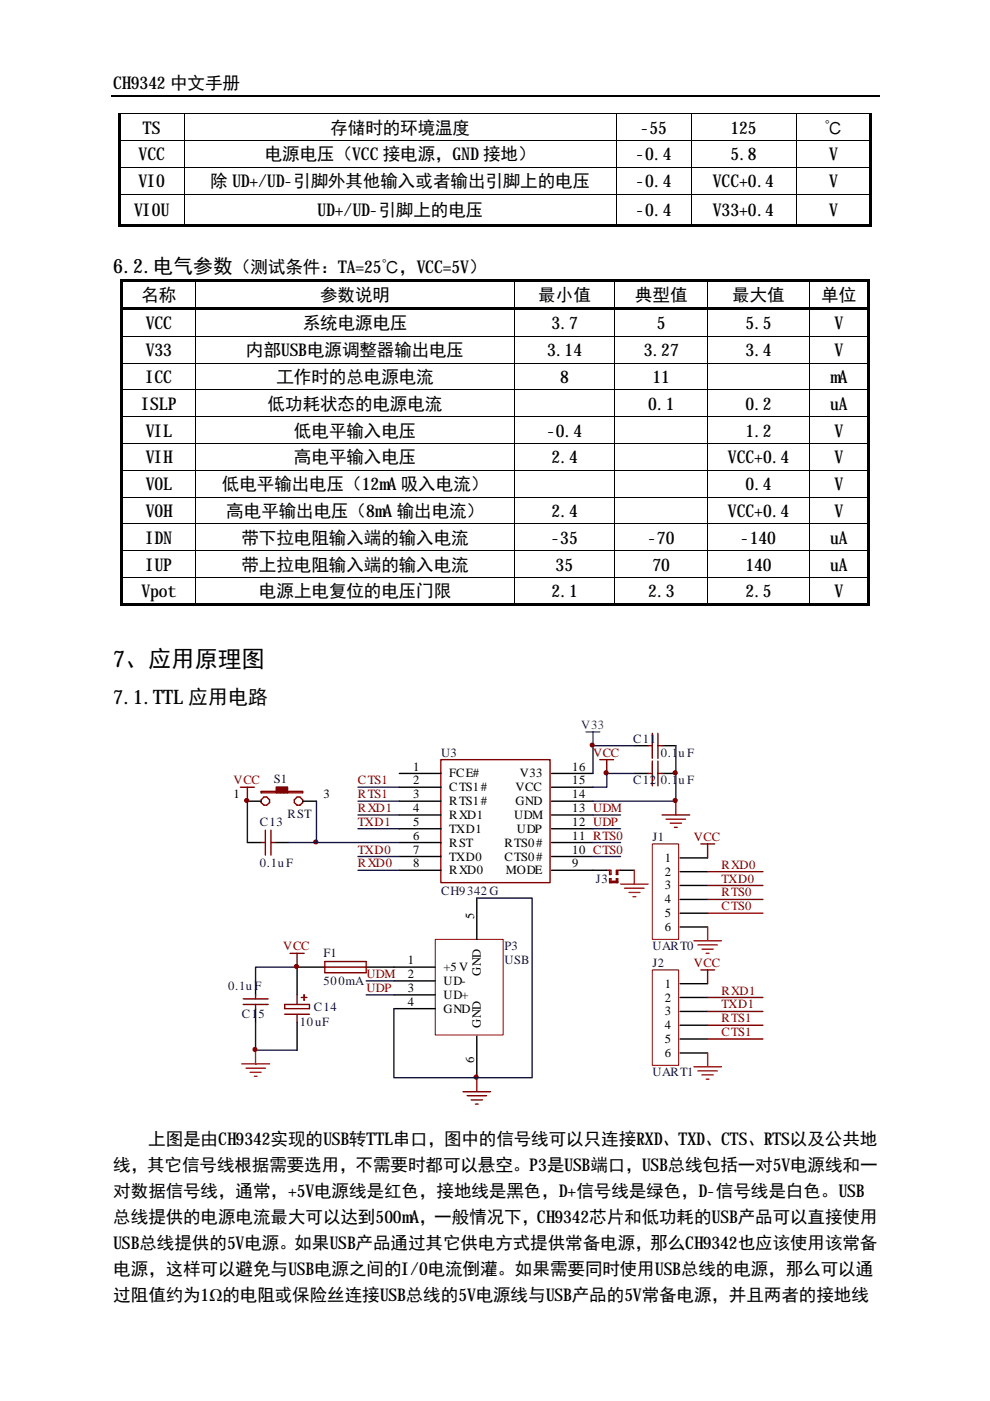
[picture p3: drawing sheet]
<svg xmlns="http://www.w3.org/2000/svg" width="210mm" height="297mm" viewBox="0 0 210 297" stroke-linecap="round" stroke-linejoin="round" font-family="sans-serif">
<path d="M23.5 20.3h163" fill="none" stroke="#000" stroke-width=".25"/>
<g fill="none" stroke="#000" stroke-width=".21">
<path d="M25.1 24.1h13.8M25.6 29.8h13.3M25.6 35.5h13.3M39 24.2v5.5M39 29.9v5.5M39 35.5v5.6M39.1 24.1h91.5M39.1 29.8h91.5M39.1 35.5h91.5M130.7 24.2v5.5M130.7 29.9v5.5M130.7 35.5v5.6"/>
<path d="M130.8 24.1h15.6M130.8 29.8h15.6M130.8 35.5h15.6M146.5 24.2v5.5M146.5 29.9v5.5M146.5 35.5v5.6M146.6 24.1h22.1M146.6 29.8h22.1M146.6 35.5h22.1M168.8 24.2v5.5M168.8 29.9v5.5M168.8 35.5v5.6"/>
<path d="M168.9 24.1h15.5M168.9 29.8h15.5M168.9 35.5h15.5M25.6 41.2h13.3M39 41.3v6.3M39.1 41.2h91.5M41.5 59.7v5.5M109 59.7v5.5M130.4 59.7v5.5M130.7 41.3v6.3M130.8 41.2h15.6M146.5 41.3v6.3"/>
<path d="M146.6 41.2h22.1M150.1 59.7v5.5M168.8 41.3v6.3M168.9 41.2h15.5M171.5 59.7v5.5M26.1 71.3h15.3M26.1 77h15.3M41.5 65.8v5.4M41.5 71.4v5.5M41.5 77.1v5.5M41.6 71.3h67.3M41.6 77h67.3"/>
<path d="M109 65.8v5.4M109 71.4v5.5M109 77.1v5.5M109.1 71.3h21.2M109.1 77h21.2M130.4 65.8v5.4M130.4 71.4v5.5M130.4 77.1v5.5M130.5 71.3h19.5M130.5 77h19.5M150.1 65.8v5.4M150.1 71.4v5.5"/>
<path d="M150.1 77.1v5.5M150.2 71.3h21.2M150.2 77h21.2M171.5 65.8v5.4M171.5 71.4v5.5M171.5 77.1v5.5M171.6 71.3h12.3M171.6 77h12.3M26.1 82.7h15.3M26.1 88.4h15.3M26.1 94.1h15.3M26.1 99.7h15.3"/>
<path d="M41.5 82.7v5.6M41.5 88.5v5.5M41.5 94.1v5.5M41.5 99.8v5.5M41.6 82.7h67.3M41.6 88.4h67.3M41.6 94.1h67.3M41.6 99.7h67.3M109 82.7v5.6M109 88.5v5.5M109 94.1v5.5M109 99.8v5.5"/>
<path d="M109.1 82.7h21.2M109.1 88.4h21.2M109.1 94.1h21.2M109.1 99.7h21.2M130.4 82.7v5.6M130.4 88.5v5.5M130.4 94.1v5.5M130.4 99.8v5.5M130.5 82.7h19.5M130.5 88.4h19.5M130.5 94.1h19.5M130.5 99.7h19.5"/>
<path d="M150.1 82.7v5.6M150.1 88.5v5.5M150.1 94.1v5.5M150.1 99.8v5.5M150.2 82.7h21.2M150.2 88.4h21.2M150.2 94.1h21.2M150.2 99.7h21.2M171.5 82.7v5.6M171.5 88.5v5.5M171.5 94.1v5.5M171.5 99.8v5.5"/>
<path d="M171.6 82.7h12.3M171.6 88.4h12.3M171.6 94.1h12.3M171.6 99.7h12.3M26.1 105.4h15.3M26.1 111.1h15.3M26.1 116.7h15.3M41.5 105.5v5.5M41.5 111.2v5.5M41.5 116.8v5.6M41.6 105.4h67.3M41.6 111.1h67.3"/>
<path d="M41.6 116.7h67.3M109 105.5v5.5M109 111.2v5.5M109 116.8v5.6M109.1 105.4h21.2M109.1 111.1h21.2M109.1 116.7h21.2M130.4 105.5v5.5M130.4 111.2v5.5M130.4 116.8v5.6M130.5 105.4h19.5M130.5 111.1h19.5"/>
<path d="M130.5 116.7h19.5M150.1 105.5v5.5M150.1 111.2v5.5M150.1 116.8v5.6M150.2 105.4h21.2M150.2 111.1h21.2M150.2 116.7h21.2M171.5 105.5v5.5M171.5 111.2v5.5M171.5 116.8v5.6M171.6 105.4h12.3M171.6 111.1h12.3"/>
<path d="M171.6 116.7h12.3M26.1 122.5h15.3M41.5 122.5v5.5M41.6 122.5h67.3M109 122.5v5.5M109.1 122.5h21.2M130.4 122.5v5.5M130.5 122.5h19.5M150.1 122.5v5.5M150.2 122.5h21.2M171.5 122.5v5.5M171.6 122.5h12.3"/>
</g>
<g fill="#000">
<path d="M25.1 24.2h.5v5.5h-.5zM25.1 29.7h.5v.2h-.5zM25.1 29.9h.5v5.5h-.5zM25.1 35.4h.5v.1h-.5zM38.9 24h.2v.2h-.2zM38.9 29.7h.2v.2h-.2zM38.9 35.4h.2v.1h-.2zM130.6 24h.2v.2h-.2zM130.6 29.7h.2v.2h-.2zM130.6 35.4h.2v.1h-.2zM146.4 24h.2v.2h-.2zM146.4 29.7h.2v.2h-.2z"/>
<path d="M146.4 35.4h.2v.1h-.2zM168.7 24h.2v.2h-.2zM168.7 29.7h.2v.2h-.2zM168.7 35.4h.2v.1h-.2zM184.4 24h.5v.2h-.5zM184.4 24.2h.5v5.5h-.5zM184.4 29.7h.5v.2h-.5zM184.4 29.9h.5v5.5h-.5zM184.4 35.4h.5v.1h-.5zM25.1 35.5h.5v5.6h-.5zM25.1 41.1h.5v.2h-.5zM25.1 41.3h.5v6.3h-.5z"/>
<path d="M25.1 47.6h.5v.5h-.5zM25.6 59.2h.5v.5h-.5zM25.6 47.6h13.3v.5h-13.3zM26.1 59.2h15.3v.5h-15.3zM38.9 41.1h.2v.2h-.2zM38.9 47.6h.6v.5h-.6zM39.5 47.6h91.1v.5h-91.1zM41.4 59.7h.2zM41.4 59.2h.6v.5h-.6zM42 59.2h66.9v.5h-66.9zM108.9 59.7h.2zM108.9 59.2h.5v.5h-.5z"/>
<path d="M109.4 59.2h20.9v.5h-20.9zM130.3 59.7h.2zM130.3 59.2h.5v.5h-.5zM130.6 41.1h.2v.2h-.2zM130.6 47.6h.5v.5h-.5zM130.8 59.2h19.2v.5h-19.2zM131.1 47.6h15.3v.5h-15.3zM146.4 41.1h.2v.2h-.2zM146.4 47.6h.5v.5h-.5zM146.9 47.6h21.8v.5h-21.8zM150 59.7h.2zM150 59.2h.5v.5h-.5z"/>
<path d="M150.5 59.2h20.9v.5h-20.9zM168.7 41.1h.2v.2h-.2zM168.7 47.6h.5v.5h-.5zM169.2 47.6h15.2v.5h-15.2zM171.4 59.7h.2zM171.4 59.2h.6v.5h-.6zM172 59.2h11.9v.5h-11.9zM183.9 59.2h.5v.5h-.5zM184.4 35.5h.5v5.6h-.5zM184.4 41.1h.5v.2h-.5zM184.4 41.3h.5v6.3h-.5zM184.4 47.6h.5v.5h-.5z"/>
<path d="M25.6 59.7h.5v5.5h-.5zM25.6 65.2h.5v.6h-.5zM25.6 65.8h.5v5.4h-.5zM25.6 71.2h.5v.2h-.5zM25.6 71.4h.5v5.5h-.5zM25.6 76.9h.5v.2h-.5zM26.1 65.2h15.3v.5h-15.3zM41.4 65.7l.2 .1zM41.4 65.2h.6v.5h-.6zM41.4 71.2h.2v.2h-.2zM41.4 76.9h.2v.2h-.2zM42 65.2h66.9v.5h-66.9z"/>
<path d="M108.9 65.7l.2 .1zM108.9 65.2h.5v.5h-.5zM108.9 71.2h.2v.2h-.2zM108.9 76.9h.2v.2h-.2zM109.4 65.2h20.9v.5h-20.9zM130.3 65.7l.2 .1zM130.3 65.2h.5v.5h-.5zM130.3 71.2h.2v.2h-.2zM130.3 76.9h.2v.2h-.2zM130.8 65.2h19.2v.5h-19.2zM150 65.7l.2 .1zM150 65.2h.5v.5h-.5z"/>
<path d="M150 71.2h.2v.2h-.2zM150 76.9h.2v.2h-.2zM150.5 65.2h20.9v.5h-20.9zM171.4 65.7l.2 .1zM171.4 65.2h.6v.5h-.6zM171.4 71.2h.2v.2h-.2zM171.4 76.9h.2v.2h-.2zM172 65.2h11.9v.5h-11.9zM183.9 59.7h.5v5.5h-.5zM183.9 65.2h.5v.6h-.5zM183.9 65.8h.5v5.4h-.5zM183.9 71.2h.5v.2h-.5z"/>
<path d="M183.9 71.4h.5v5.5h-.5zM183.9 76.9h.5v.2h-.5zM25.6 77.1h.5v5.5h-.5zM25.6 82.6h.5v.1h-.5zM25.6 82.7h.5v5.6h-.5zM25.6 88.3h.5v.2h-.5zM25.6 88.5h.5v5.5h-.5zM25.6 94h.5v.1h-.5zM25.6 94.1h.5v5.5h-.5zM25.6 99.6h.5v.2h-.5zM41.4 82.6h.2v.1h-.2zM41.4 88.3h.2v.2h-.2z"/>
<path d="M41.4 94h.2v.1h-.2zM41.4 99.6h.2v.2h-.2zM108.9 82.6h.2v.1h-.2zM108.9 88.3h.2v.2h-.2zM108.9 94h.2v.1h-.2zM108.9 99.6h.2v.2h-.2zM130.3 82.6h.2v.1h-.2zM130.3 88.3h.2v.2h-.2zM130.3 94h.2v.1h-.2zM130.3 99.6h.2v.2h-.2zM150 82.6h.2v.1h-.2zM150 88.3h.2v.2h-.2z"/>
<path d="M150 94h.2v.1h-.2zM150 99.6h.2v.2h-.2zM171.4 82.6h.2v.1h-.2zM171.4 88.3h.2v.2h-.2zM171.4 94h.2v.1h-.2zM171.4 99.6h.2v.2h-.2zM183.9 77.1h.5v5.5h-.5zM183.9 82.6h.5v.1h-.5zM183.9 82.7h.5v5.6h-.5zM183.9 88.3h.5v.2h-.5zM183.9 88.5h.5v5.5h-.5zM183.9 94h.5v.1h-.5z"/>
<path d="M183.9 94.1h.5v5.5h-.5zM183.9 99.6h.5v.2h-.5zM25.6 99.8h.5v5.5h-.5zM25.6 105.3h.5v.2h-.5zM25.6 105.5h.5v5.5h-.5zM25.6 111h.5v.2h-.5zM25.6 111.2h.5v5.5h-.5zM25.6 116.7h.5v.1h-.5zM41.4 105.3h.2v.2h-.2zM41.4 111h.2v.2h-.2zM41.4 116.7h.2v.1h-.2zM108.9 105.3h.2v.2h-.2z"/>
<path d="M108.9 111h.2v.2h-.2zM108.9 116.7h.2v.1h-.2zM130.3 105.3h.2v.2h-.2zM130.3 111h.2v.2h-.2zM130.3 116.7h.2v.1h-.2zM150 105.3h.2v.2h-.2zM150 111h.2v.2h-.2zM150 116.7h.2v.1h-.2zM171.4 105.3h.2v.2h-.2zM171.4 111h.2v.2h-.2zM171.4 116.7h.2v.1h-.2zM183.9 99.8h.5v5.5h-.5z"/>
<path d="M183.9 105.3h.5v.2h-.5zM183.9 105.5h.5v5.5h-.5zM183.9 111h.5v.2h-.5zM183.9 111.2h.5v5.5h-.5zM183.9 116.7h.5v.1h-.5zM25.6 116.8h.5v5.6h-.5zM25.6 122.4h.5v.1h-.5zM25.6 122.5h.5v5.5h-.5zM25.6 128h.5v.5h-.5zM26.1 128h15.3v.5h-15.3zM41.4 122.4h.2v.1h-.2zM41.4 128h.6v.5h-.6z"/>
<path d="M42 128h66.9v.5h-66.9zM108.9 122.4h.2v.1h-.2zM108.9 128h.5v.5h-.5zM109.4 128h20.9v.5h-20.9zM130.3 122.4h.2v.1h-.2zM130.3 128h.5v.5h-.5zM130.8 128h19.2v.5h-19.2zM150 122.4h.2v.1h-.2zM150 128h.5v.5h-.5zM150.5 128h20.9v.5h-20.9zM171.4 122.4h.2v.1h-.2zM171.4 128h.6v.5h-.6z"/>
<path d="M172 128h11.9v.5h-11.9zM183.9 116.8h.5v5.6h-.5zM183.9 122.4h.5v.1h-.5zM183.9 122.5h.5v5.5h-.5zM183.9 128h.5v.5h-.5z"/>
</g>
<path d="M47.5 151.3h115.6v86.6h-115.6z" fill-rule="evenodd" fill="#fff"/>
<path d="M93.5 161.1h23.1v26h-23.1z" fill-rule="evenodd" fill="#fff" stroke="#800000" stroke-width=".3"/>
<g fill="none" stroke="#000" stroke-width=".3">
<path d="M52.5 169.9h2.9M52.5 178.6h2.9M58.3 178.6h3M64.2 169.9h2.9M84.7 169.9h8.8M84.7 172.8h8.8M84.7 175.7h8.8M84.7 178.6h8.8M84.7 166.9h8.8M84.7 164h8.8M116.9 169.9h8.8M116.9 172.8h8.8"/>
<path d="M116.9 175.7h8.8M116.9 178.6h8.8M116.9 166.9h8.8M116.9 164h8.8M84.7 184.5h8.8M84.7 181.6h8.8M116.9 184.5h8.8M116.9 181.6h8.8"/>
</g>
<g fill="none" stroke="#800000" stroke-width=".3">
<path d="M51 166.9h2.9M52.5 166.9v3M55.4 167.8h8.8v.3h-8.8zM55.4 169.6l.6-.6h.6l.5 .6v.6l-.5 .5h-.6l-.6-.5zM55.4 178.6h.9M56.3 176v5.3M57.4 178.6h.9M57.4 176v5.3M58.6 168.1v-1.2h2.4v1.2M58.6 167.5h2.4M58.6 167.2h2.4M58.9 166.9v1.2"/>
<path d="M59.2 166.9v1.2M59.5 166.9v1.2M59.8 166.9v1.2M60.1 166.9v1.2M60.4 166.9v1.2M60.7 166.9v1.2M62.4 169.6l.6-.6h.6l.6 .6v.6l-.6 .5h-.6l-.6-.5z"/>
</g>
<g fill="#800000" stroke="#800000" stroke-width=".21">
<circle cx="52.3" cy="169.7" r=".45"/>
<circle cx="67" cy="178.5" r=".43"/>
</g>
<path d="M52.5 169.9v8.7M61.3 178.6h23.4M67.1 169.9v8.7" fill="none" stroke="#000080" stroke-width=".3"/>
<path d="M138.3 178.9h5.6v20.3h-5.6z" fill-rule="evenodd" fill="#fff" stroke="#800000" stroke-width=".21"/>
<path d="M144.2 181.9h5.8M144.2 184.8h5.8M144.2 187.7h5.8M144.2 190.7h5.8M144.2 193.6h5.8M144.2 196.5h5.8" fill="none" stroke="#000" stroke-width=".3"/>
<path d="M148.6 178.9h2.9M150 178.9v3" fill="none" stroke="#800000" stroke-width=".3"/>
<path d="M147.1 199.5h5.9M150 196.5v3M148 200.3h4.1M148.8 201.2h2.4M149.7 202.1h.6" fill="none" stroke="#f00" stroke-width=".3"/>
<path d="M92.3 199.2h14.4v20.2h-14.4z" fill-rule="evenodd" fill="#fff" stroke="#800000" stroke-width=".21"/>
<path d="M101.1 190.4v8.8M125.7 184.5h3M131.6 184.5h2.9M54.2 208v2.9M54.2 213.9v2.9M63 216.8v5.9M68.9 205h-5.9v5.9M77.6 205h14.7M83.5 213.9h8.8M83.5 210.9h8.8M83.5 208h8.8M101.1 219.7v8.8" fill="none" stroke="#000" stroke-width=".3"/>
<g fill="none" stroke="#800000" stroke-width=".3">
<path d="M128.7 184.5h.8v.9h-.3v-.9M129.2 186.8h1.8M129.5 187.1v-.8h-.3v.8h1.8v-.8h-.3v.8M131 184.5v.9h-.3v-.9h.9M51.6 213h5.3M51.6 211.8h5.3M54.2 210.9v.9M54.2 213v.9M60.4 213h5.2v.9h-5.2zM60.4 215h5.2M61.5 202.1h3M63 202.1v2.9"/>
<path d="M63 210.9v2.1M63 215v1.8M63.9 211.5h1.2M64.5 210.9v1.2M68.9 203.9h8.7v2.3h-8.7zM68.9 205h8.7M98.2 231.5h5.8M99.1 232.3h4.1M99.9 233.2h2.4M100.8 234.1h.6M101.1 228.5v3"/>
</g>
<circle cx="100.9" cy="228.4" r=".44" fill="#800000" stroke="#800000" stroke-width=".21"/>
<g fill="none" stroke="#000080" stroke-width=".3">
<path d="M75.9 172.8h8.8M75.9 175.7h8.8M75.9 169.9h8.8M75.9 166.9h8.8M125.7 172.8h5.9M125.7 175.7h5.9M125.7 178.6h5.9M75.9 181.6h8.8M75.9 184.5h8.8M125.7 181.6h5.9M54.2 216.8v5.9h8.8M63 205h-8.8v3"/>
<path d="M77.6 208h5.9M77.6 210.9h5.9"/>
</g>
<path d="M131.6 187.4h5.8M132.5 188.3h4.1M133.3 189.2h2.4M134.2 190.1h.6M134.5 184.5v2.9M51.3 225.6h5.8M52.2 226.5h4.1M53 227.4h2.4M53.9 228.2h.6M54.2 222.7v2.9" fill="none" stroke="#f00" stroke-width=".3"/>
<path d="M138.3 205.6h5.6v20.3h-5.6z" fill-rule="evenodd" fill="#fff" stroke="#800000" stroke-width=".21"/>
<path d="M134.5 158.1h2.9M140.4 158.1h2.9M134.5 164h2.9M140.4 164h2.9M144.2 208.6h5.8M144.2 211.5h5.8M144.2 214.4h5.8M144.2 217.4h5.8M144.2 220.3h5.8M144.2 223.3h5.8" fill="none" stroke="#000" stroke-width=".3"/>
<g fill="none" stroke="#800000" stroke-width=".3">
<path d="M137.4 158.1h.9M138.3 155.5v5.3M139.5 155.5v5.3M139.5 158.1h.9M127.2 161.1h2.9M128.7 161.1v2.9M137.4 164h.9M138.3 161.4v5.2M139.5 164h.9M139.5 161.4v5.2M140.4 172.8h5.8M141.2 173.7h4.1"/>
<path d="M142.1 174.5h2.4M143 175.4h.6M143.3 169.9v2.9M150 184.8h11.8M150 187.7h11.8M150 190.7h11.8M150 193.6h11.8M148.6 205.6h2.9M150 205.6v3M150 211.5h11.8M150 214.4h11.8M150 217.4h11.8"/>
<path d="M150 220.3h11.8"/>
</g>
<path d="M147.1 226.2h5.9M148 227.1h4.1M148.8 227.9h2.4M149.7 228.8h.6M150 223.3v2.9" fill="none" stroke="#f00" stroke-width=".3"/>
<path d="M134.5 158.1h-8.8v5.9M143.3 158.1v11.8h-17.6M134.5 164h-5.8v2.9h-3M101.1 190.4h11.7v38.1h-29.3v-14.6" fill="none" stroke="#000080" stroke-width=".3"/>
<g fill="#800000" stroke="#800000" stroke-width=".21">
<circle cx="143.2" cy="163.8" r=".44"/>
<circle cx="143.1" cy="169.7" r=".45"/>
<circle cx="128.5" cy="163.8" r=".44"/>
<circle cx="125.6" cy="158" r=".43"/>
<circle cx="54" cy="222.5" r=".44"/>
<circle cx="62.8" cy="204.9" r=".44"/>
</g>
<path d="M124.2 155.2h3M125.7 155.2v2.9" fill="none" stroke="#00f" stroke-width=".3"/>
<text font-size="5" x="24" y="141.3">7、应用原理图</text>
<g font-size="4.2">
<text x="24" y="57.9">6.2.电气参数</text>
<text x="24" y="149.3">7.1.TTL 应用电路</text>
</g>
<g font-size="3.7">
<text x="24" y="18.8">CH9342 中文手册</text>
<text x="30.3" y="28.3">TS</text>
<text x="70" y="28.3">存储时的环境温度</text>
<text x="135.8" y="28.3">-55</text>
<text x="154.9" y="28.3">125</text>
<text x="174.8" y="28.3">℃</text>
<text x="29.4" y="34">VCC</text>
<text x="56.1" y="34">电源电压（VCC 接电源，GND接地）</text>
<text x="134.9" y="34">-0.4</text>
<text x="154.9" y="34">5.8</text>
<text x="175.8" y="34">V</text>
<text x="29.4" y="39.7">VIO</text>
<text x="44.5" y="39.7">除 UD+/UD-引脚外其他输入或者输出引脚上的电压</text>
<text x="134.9" y="39.7">-0.4</text>
<text x="151.1" y="39.7">VCC+0.4</text>
<text x="175.8" y="39.7">V</text>
<text x="28.4" y="45.8">VIOU</text>
<text x="67.3" y="45.8">UD+/UD-引脚上的电压</text>
<text x="134.9" y="45.8">-0.4</text>
<text x="151.1" y="45.8">V33+0.4</text>
<text x="175.8" y="45.8">V</text>
<text x="49.4" y="57.9">（测试条件：TA=25℃，VCC=5V）</text>
<text x="30" y="63.8">名称</text>
<text x="67.9" y="63.8">参数说明</text>
<text x="114.1" y="63.8">最小值</text>
<text x="134.6" y="63.8">典型值</text>
<text x="155.2" y="63.8">最大值</text>
<text x="174.1" y="63.8">单位</text>
<text x="30.9" y="69.8">VCC</text>
<text x="64.2" y="69.8">系统电源电压</text>
<text x="116.9" y="69.8">3.7</text>
<text x="139.3" y="69.8">5</text>
<text x="158" y="69.8">5.5</text>
<text x="176.9" y="69.8">V</text>
<text x="30.9" y="75.5">V33</text>
<text x="52.1" y="75.5">内部USB电源调整器输出电压</text>
<text x="116" y="75.5">3.14</text>
<text x="136.5" y="75.5">3.27</text>
<text x="158" y="75.5">3.4</text>
<text x="176.9" y="75.5">V</text>
<text x="30.9" y="81.2">ICC</text>
<text x="58.6" y="81.2">工作时的总电源电流</text>
<text x="118.7" y="81.2">8</text>
<text x="138.3" y="81.2">11</text>
<text x="176" y="81.2">mA</text>
<text x="30" y="86.9">ISLP</text>
<text x="56.7" y="86.9">低功耗状态的电源电流</text>
<text x="137.4" y="86.9">0.1</text>
<text x="158" y="86.9">0.2</text>
<text x="176" y="86.9">uA</text>
<text x="30.9" y="92.6">VIL</text>
<text x="62.3" y="92.6">低电平输入电压</text>
<text x="116" y="92.6">-0.4</text>
<text x="158" y="92.6">1.2</text>
<text x="176.9" y="92.6">V</text>
<text x="30.9" y="98.2">VIH</text>
<text x="62.3" y="98.2">高电平输入电压</text>
<text x="116.9" y="98.2">2.4</text>
<text x="154.3" y="98.2">VCC+0.4</text>
<text x="176.9" y="98.2">V</text>
<text x="30.9" y="103.9">VOL</text>
<text x="47" y="103.9">低电平输出电压（12mA吸入电流）</text>
<text x="158" y="103.9">0.4</text>
<text x="176.9" y="103.9">V</text>
<text x="30.9" y="109.6">VOH</text>
<text x="48" y="109.6">高电平输出电压（8mA输出电流）</text>
<text x="116.9" y="109.6">2.4</text>
<text x="154.3" y="109.6">VCC+0.4</text>
<text x="176.9" y="109.6">V</text>
<text x="30.9" y="115.3">IDN</text>
<text x="51.2" y="115.3">带下拉电阻输入端的输入电流</text>
<text x="116.9" y="115.3">-35</text>
<text x="137.4" y="115.3">-70</text>
<text x="157.1" y="115.3">-140</text>
<text x="176" y="115.3">uA</text>
<text x="30.9" y="121">IUP</text>
<text x="51.2" y="121">带上拉电阻输入端的输入电流</text>
<text x="117.8" y="121">35</text>
<text x="138.3" y="121">70</text>
<text x="158" y="121">140</text>
<text x="176" y="121">uA</text>
<text x="30" y="126.6">Vpot</text>
<text x="54.9" y="126.6">电源上电复位的电压门限</text>
<text x="116.9" y="126.6">2.1</text>
<text x="137.4" y="126.6">2.3</text>
<text x="158" y="126.6">2.5</text>
<text x="176.9" y="126.6">V</text>
<text x="31.4" y="242.7">上图是由CH9342实现的USB转TTL串口，图中的信号线可以只连接RXD、TXD、CTS、RTS以及公共地</text>
<text x="24" y="248.2">线，其它信号线根据需要选用，不需要时都可以悬空。P3是USB端口，USB总线包括一对5V电源线和一</text>
<text x="24" y="253.7">对数据信号线，通常，+5V电源线是红色，接地线是黑色，D+信号线是绿色，D-信号线是白色。USB</text>
<text x="24" y="259.2">总线提供的电源电流最大可以达到500mA，一般情况下，CH9342芯片和低功耗的USB产品可以直接使用</text>
<text x="24" y="264.7">USB总线提供的5V电源。如果USB产品通过其它供电方式提供常备电源，那么CH9342也应该使用该常备</text>
<text x="24" y="270.2">电源，这样可以避免与USB电源之间的I/O电流倒灌。如果需要同时使用USB总线的电源，那么可以通</text>
<text x="24" y="275.7">过阻值约为1Ω的电阻或保险丝连接USB总线的5V电源线与USB产品的5V常备电源，并且两者的接地线</text>
</g>
<text font-size="2.7" fill="#00f" x="123.2" y="154.6">V33</text>
<g font-size="2.7" fill="#000080">
<text x="93.5" y="160.4">U3</text>
<text x="134.2" y="157.5">C11</text>
<text x="140.1" y="160.4">0.1</text>
<text x="143.9" y="160.4">uF</text>
<text x="58" y="166">S1</text>
<text x="134.2" y="166.3">C12</text>
<text x="140.1" y="166.3">0.1</text>
<text x="143.9" y="166.3">uF</text>
<text x="61" y="173.3">RST</text>
<text x="55.1" y="175.1">C13</text>
<text x="138.3" y="178.3">J1</text>
<text x="55.1" y="183.9">0.1uF</text>
<text x="93.5" y="189.8">CH9342G</text>
<text x="126.3" y="187.1">J3</text>
<text x="68.6" y="203">F1</text>
<text x="107" y="201.5">P3</text>
<text x="138.3" y="201.5">UART0</text>
<text x="68.6" y="208.8">500mA</text>
<text x="107" y="204.5">USB</text>
<text x="138.3" y="205">J2</text>
<text x="48.3" y="210">0.1uF</text>
<text x="51.3" y="215.9">C15</text>
<text x="66.5" y="214.4">C14</text>
<text x="63.6" y="217.6">10uF</text>
<text x="138.3" y="228.2">UART1</text>
</g>
<g font-size="2.7" fill="#800000">
<text x="125.7" y="160.4">VCC</text>
<text x="49.5" y="166.3">VCC</text>
<text x="75.9" y="166.3">CTS1</text>
<text x="75.9" y="172.2">RXD1</text>
<text x="75.9" y="169.2">RTS1</text>
<text x="75.9" y="175.1">TXD1</text>
<text x="147.1" y="178.3">VCC</text>
<text x="75.9" y="183.9">RXD0</text>
<text x="75.9" y="181">TXD0</text>
<text x="153" y="184.2">RXD0</text>
<text x="153" y="187.1">TXD0</text>
<text x="153" y="190.1">RTS0</text>
<text x="153" y="193">CTS0</text>
<text x="60.1" y="201.5">VCC</text>
<text x="77.7" y="207.4">UDM</text>
<text x="147.1" y="205">VCC</text>
<text x="77.7" y="210.3">UDP</text>
<text x="153" y="210.9">RXD1</text>
<text x="153" y="213.8">TXD1</text>
<text x="153" y="216.8">RTS1</text>
<text x="153" y="219.7">CTS1</text>
</g>
<g font-size="2.7">
<text x="87.6" y="163.4">1</text>
<text x="87.6" y="166.3">2</text>
<text x="95.2" y="164.8">FCE#</text>
<text x="95.2" y="167.8">CTS1#</text>
<text x="109.3" y="167.8">VCC</text>
<text x="110.2" y="164.8">V33</text>
<text x="121.3" y="166.3">15</text>
<text x="121.3" y="163.4">16</text>
<text x="49.5" y="169.2">1</text>
<text x="68.6" y="169.2">3</text>
<text x="87.6" y="169.2">3</text>
<text x="87.6" y="172.2">4</text>
<text x="95.2" y="170.7">RTS1#</text>
<text x="95.2" y="173.6">RXD1</text>
<text x="109" y="173.6">UDM</text>
<text x="109.3" y="170.7">GND</text>
<text x="121.3" y="169.2">14</text>
<text x="121.3" y="172.2">13 UDM</text>
<text x="87.6" y="175.1">5</text>
<text x="87.6" y="178">6</text>
<text x="95.2" y="176.6">TXD1</text>
<text x="95.2" y="179.5">RST</text>
<text x="107" y="179.5">RTS0#</text>
<text x="109.6" y="176.6">UDP</text>
<text x="121.3" y="178">11 RTS0</text>
<text x="121.3" y="175.1">12 UDP</text>
<text x="87.6" y="181">7</text>
<text x="87.6" y="183.9">8</text>
<text x="95.2" y="182.4">TXD0</text>
<text x="95.2" y="185.4">RXD0</text>
<text x="107" y="182.4">CTS0#</text>
<text x="107.3" y="185.4">MODE</text>
<text x="121.3" y="183.9">9</text>
<text x="121.3" y="181">10 CTS0</text>
<text x="141" y="182.7">1</text>
<text x="141" y="185.7">2</text>
<text x="141" y="188.6">3</text>
<text x="141" y="191.5">4</text>
<text x="100.5" y="194.8" transform="rotate(-90 100.5 194.8)">5</text>
<text x="141" y="194.5">5</text>
<text x="141" y="197.4">6</text>
<text x="86.4" y="204.5">1</text>
<text x="86.4" y="207.4">2</text>
<text x="94.1" y="205.9">+5V</text>
<text x="94.1" y="208.8">UD-</text>
<text x="101.9" y="206.8" transform="rotate(-90 101.9 206.8)">GND</text>
<text x="141" y="209.4">1</text>
<text x="86.4" y="213.2">4</text>
<text x="86.4" y="210.3">3</text>
<text x="94.1" y="214.7">GND</text>
<text x="94.1" y="211.8">UD+</text>
<text x="141" y="212.4">2</text>
<text x="141" y="215.3">3</text>
<text x="101.9" y="218" transform="rotate(-90 101.9 218)">GND</text>
<text x="141" y="218.2">4</text>
<text x="141" y="221.1">5</text>
<text x="100.5" y="225.3" transform="rotate(-90 100.5 225.3)">6</text>
<text x="141" y="224.1">6</text>
</g>
</svg>
